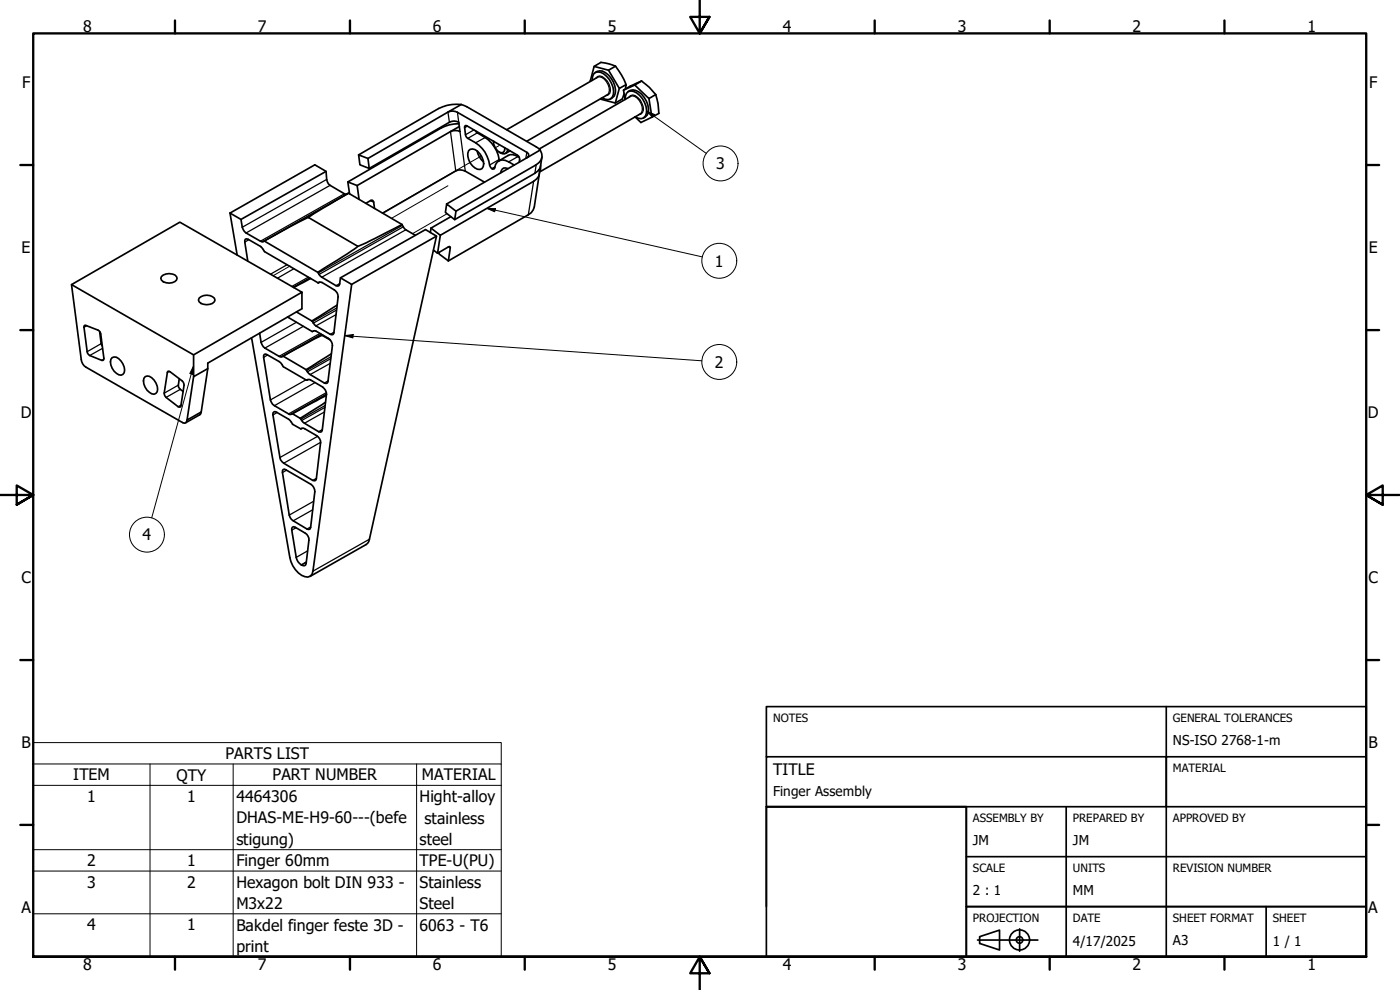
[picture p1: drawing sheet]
<svg xmlns="http://www.w3.org/2000/svg" width="420mm" height="297mm" viewBox="0 0 420 297" stroke-linecap="round" stroke-linejoin="round" font-family="sans-serif">
<!-- layer: Tweak Trail (ISO) -->
<path d="M134.4 55.7l-16.9 9.8M144.5 46.8l-29.8 17.1M149.8 43.7l-1.2 .7M87.1 79.8l-5.1 2.9M134.2 64.1l-10.4 6" fill="none" stroke="#000" stroke-width=".3"/>
<!-- layer: Visible Narrow (ISO) -->
<g fill="none" stroke="#000" stroke-width=".38">
<path d="M134.4 33.6l.5 3.1M135.2 39.5l1.6 11.8M137.3 33.7l.4 3M138 39.5l1.6 11.9M140.3 37.8l-.9 .5M142.2 39l-2.5 1.4M143.3 39.9l-2.9 1.6M178.9 23.4l.4-.4a2.44 2.44 0 0 1 2.9 1.3 4 4 0 0 1 .8 3.7l-.5 .5-.6 .1M179.3 23.2a2.24 2.24 0 0 1 2.7 1.3 3.2 3.2 0 0 1 .3 3.9M188.8 29.1l.4-.4a2.44 2.44 0 0 1 3 1.3 3.3 3.3 0 0 1 .2 4.2l-.6 .1M189.2 28.9a2.24 2.24 0 0 1 2.7 1.3 3.2 3.2 0 0 1 .3 3.9M98 53.8l-25.3 14.4"/>
<path d="M99.1 55.6l-25.2 14.3M103.4 58.2l-25.2 14.2M104.2 58.2l-25.3 14.3M104.5 58l-25.3 14.4M145.6 41.3l-2.9 1.5M148.5 50.2l-.7 .5M148.5 50.1l-.9 .5M149.8 47.9l-2.9 1.6M155.4 47l-2.7 1.6M158.1 45.7l-.3 1.8M160.1 54.4l-1.5 10M160.9 49.5l-.4 2.5"/>
<path d="M74.7 71.9l-1.2 .7M86.2 79.4l-5 2.9M111.1 60.2l1 .4M120.8 67.6l-25.3 14.3M121 68.1l-25.2 14.2M121.8 68.9l-25.2 14.3M134.7 74l.4 .4M26 97.7l-.8 .5M88.2 80.6l-5 2.9M89 96.7l-10.6 6M91.1 97.9l-11.6 6.5M92.5 83.2l-4.9 2.8"/>
<path d="M93 83.4l-5 2.8M100.2 99.7l-1.1 .6M100.8 94.4l-6 3.4M101 93l-7 4M101.1 92.4l-7.3 4.1M102 85.1l-1.2 .6M30.4 103.1l-4.2 2.4M30.8 104.5l-3.9 2.2M31.2 107.7l-.7 .4M50.8 111.4l-.6 .3M53.5 115.6l-4.2 2.4M54.1 116.8l-4.3 2.4"/>
<path d="M80.3 106.5l-1.2 .7M91.8 114l-10.6 6M94.6 114.8l-12.2 6.9M96 100.1l-12.2 6.8M98 117.8l-11.4 6.4M98.5 114.3l-1.2 .6M99.1 109l-6 3.4M99.3 107.6l-7 4M99.3 107l-7.3 4.2M54.4 121.5l-.9 .5M83.2 123.7l-1.3 .8M95.3 130.9l-11.3 6.4"/>
<path d="M96.3 132.7l-11.1 6.3M96.7 128.9l-1.1 .6M97.3 123.6l-5.9 3.4M97.5 122.2l-6.9 4M97.6 121.7l-7.3 4.1M86 141.1l-1.2 .7M88.8 158.4l-1.2 .7M93.2 158.1l-1.1 .6M93.9 153l-5.9 3.3M94.1 150.4l-7.3 4.1M95 143.5l-1.1 .6M91.9 168.6l-1.5 .9"/>
<path d="M91.9 168.7l-1.4 .8M92.3 165.3l-3.4 1.9M110.9 161.8l-17 9.6"/>
</g>
<!-- layer: Visible (ISO) -->
<g fill="none" stroke="#000" stroke-width=".51">
<path d="M184.7 19.9l-1.9-.7-2.5-.5-2 1.2-1.1 4.5M184.7 19.9a20.9 20.9 0 0 1 3.2 5.5M184.7 19.9l-2.1 1.2-4.3-1.2M134.4 33.6a3.1 3.1 0 0 1 2.9 .1l20.8 12 .6 .8-.6 .9M135.2 39.5a3.4 3.4 0 0 1 2.8 0l-.3-2.8a2.75 2.75 0 0 0-2.8 0l-24.1 13.8M135.2 39.5l-28 16.2M137.7 37.1a10.8 10.8 0 0 0-5.3 1.3l-28 16.2M137.9 38l-2.7 1.5M138.4 31.4l-28 16.1M138.4 31.4a11.9 11.9 0 0 0-6.8 1.2l-24 13.9M138.4 31.4l1.7 .7 20.8 12 1.2 .9M142.7 39.2l.2 .4a11 11 0 0 1 7 8.6"/>
<path d="M177.7 24.1a2.02 2.02 0 0 1 1-2.4 2.02 2.02 0 0 1 2.5 .4 6.9 6.9 0 0 1 2.9 6.2 1.92 1.92 0 0 1-1.4 1.6 1.92 1.92 0 0 1-2-.6M178.6 21.8a2.82 2.82 0 0 1 4 .7 5.9 5.9 0 0 1 1.7 6.3l-1.1 .9M179.3 23.2l-27.2 15.7M182.3 28.4l-24.2 14M182.6 21.1l3.3 5.4 2-1.1-.2 1.3M185.9 26.5l-1.2 4.4M187.1 27l.5 2.8a2 2 0 0 1 2.5-2.4 6.2 6.2 0 0 1 3.6 7.4 2.03 2.03 0 0 1-3.1 .2M187.3 28.1l-.5 1.6-2.1 1.2-4.4-1.1v-.2M188.5 27.5a2.82 2.82 0 0 1 4 .7 5.9 5.9 0 0 1 1.7 6.3l-1.1 .9M189.2 28.9l-27.3 15.8M190.5 25.5l4.3 4.1 2-1.2M192.2 34.1l-30.3 17.5"/>
<path d="M192.5 24.3l-2 1.2-3.4 1.5M192.5 24.3l-3.3 1.5-2.1 1.2M192.5 24.3a17.7 17.7 0 0 1 4.3 4.1M194.8 29.6l.8 5.6M196.8 28.4a17.6 17.6 0 0 1 .9 5.6l-5.4 2.8-1.7-1.8M97.9 51.4l-25.6 14.4M104.4 54.6l2.8 1.1M104.4 54.6l.5 3.6M104.6 58l-.8 .3-.4-.1-4.3-2.6a4.3 4.3 0 0 1-1.2-4.2l-3.4-1.9-25.5 14.4M104.6 58l-9.9 5.8-2.1 1.5M104.6 58l16 9.4M107.2 55.7l.6 4.1"/>
<path d="M107.6 46.5l2.8 1 .4 3-2.8-1zM140.7 45.2a1.78 1.78 0 0 1 2.6 .2 4.1 4.1 0 0 1 1.4 5.2 2.23 2.23 0 0 1-2.9-.8 4.6 4.6 0 0 1-1.1-4.6zM143.2 45.3a6 6 0 0 0 1.9 3.3M145.4 54.7l-5.8-3.3a3.1 3.1 0 0 0-2.8-.1l-22 12.7M148.1 42.7v-.3a3.2 3.2 0 0 0 2.6 3.4l.5-.2 .2-.5 .1-.8M152.4 44.8a1.44 1.44 0 0 1-1 1.4 1.44 1.44 0 0 1-1.6-.6M152.5 50.6a1.41 1.41 0 0 0-1.6-.1 1.41 1.41 0 0 0-.7 1.4M153.1 45.3l-1.3 .7M155.8 48.6a1.67 1.67 0 0 0-.5-2.1l-15.2-8.7-.3-.2-.4 .3a5.2 5.2 0 0 0 .7 3.4 10.9 10.9 0 0 1 7 8.6l.5 .7 .7 .1a2.64 2.64 0 0 1 1.5-2.5 2.64 2.64 0 0 1 2.9 .4l1.6 .9M155.8 47.2a3.7 3.7 0 0 0-3.3-.5l-2.8 1.6M161.8 50.9a2.93 2.93 0 0 1-1.7 3.5l-28 16.2-2.8-2.2M161.9 52.1l-1.6 10.1-.9 1.6-24.8 14.5"/>
<path d="M162.1 45a2.93 2.93 0 0 1-1.2 4.5l-24.1 13.9M162.1 45l-28.1 16.2M162.2 49.9v1.2l-.3 .4M162.6 47.2l-.6 3.4-1.5 1.4-24 13.9M69 63.9l3.3 1.9a4.7 4.7 0 0 0 1.6 4.1l4.3 2.5 .4 .2 .7-.3M69 63.9l2.2 12.7M74.4 78.3l-.9-5.7 .2-.9h.3l4.2 2.3 1.2 1.5 16.1 9.4 .7-.3 .4 .2 3.7 2.2a2.35 2.35 0 0 1 1.2 2.1l-1.5 11.2h-.9l-4.3-2.5-1.2-1.5M79.3 72.3l16.1 9.4M92.6 65.3l-5.3 2.6-8 4.4M92.6 65.3l14.8 8.6M107.4 73.9l-3.2 2.3-8.8 5.5M109.8 61l1.9-.9 .4 .5 .3 1.9"/>
<path d="M120.6 67.4l1.2 1.5 2.9 1.7M120.6 67.4l-10.6 5.4-2.6 1.1M129.3 68.4l-.1 1.4M130.1 75l1.2 1 3.3-1.9h.5l-.5 4.2M131 70.9l-25.5 14.4M131.8 75.7v.5l2.8 2.1M132.1 70.6l-.8 5.4M134 61.2l2.8 2.2-.3 2.5-2.8-2.2zM135.3 65l-6 3.4M21.5 85.4l2.9 22.5a3 3 0 0 0 1.4 2.3l29 16.6 .5 .2 .4-.1 .4-.9M25.5 97.6l3.9 1.4 .7 .7 1.1 7.8-.3 .6-4-1.4-.6-.7-1.1-7.8zM29.9 99.5l.5 3.6 .3 .7"/>
<path d="M48.5 83a3.3 3.3 0 0 1 4.5 0l.1 .5a2.41 2.41 0 0 1-3.3 1.3l-1.3-.7-.2-.6zM59.8 89.5a3.4 3.4 0 0 1 4.5 0l.2 .5a2.89 2.89 0 0 1-4.9 0zM77.9 99.9a5.1 5.1 0 0 0 1.6 4.5l4.3 2.5 .4 .2 .8-.2M86.3 95.1l7.4 4.4 .7-.3 .5 .2 3.7 2.1a2.61 2.61 0 0 1 1.2 2.2l-1.6 11.2h-.9l-4.2-2.5-1.2-1.5M89 93.6l4.6 2.7M90.6 87.7l-32.5 18.8-36.6-21.1 32.5-18.7 36.6 21v4.9l-28.2 16.4v1.6l-4.3 2.4v-6.5M93.2 83.6l-5.1 2.7M95.4 81.7l.7 1.2 4.7 2.8h.9l.5-2.3 3.3 1.9-11.6 86.1a1.77 1.77 0 0 1-2.4 1.6 7.5 7.5 0 0 1-4.5-5.7l-11.5-66M101.2 91.6l-7.6 4.7M102.2 83.4l25.5-14.5 3.3 2-20.3 91.6-.9 .9-16.8 9.6M33.7 107.3a2.02 2.02 0 0 1 2.6 1 3.3 3.3 0 0 1 .6 4 2.06 2.06 0 0 1-2.7-.9 3.4 3.4 0 0 1-.5-4.1zM43.6 113a2.05 2.05 0 0 1 2.6 1 3.3 3.3 0 0 1 .6 4 2.06 2.06 0 0 1-2.7-.9 3.4 3.4 0 0 1-.5-4.1z"/>
<path d="M50.4 111.4l.7 .2 3.6 2.7 .5 .8-1 7-.7-.1-3.7-2.8-.5-.8zM53.8 113.7l-.3 1.9a2.15 2.15 0 0 0 1.5 1.9M58.1 113l-2 13 4.3-2.4M62.4 110.6l-2 13M85 106.9l6.9 4M96.5 100.3l-11.7 6.6M96.7 100.6l-3.1 1.5-8.6 4.8M96.8 100.5l-.1 .1 2.4 1.4M97.9 118.7l-10.1 5.4M98 118.3a2.77 2.77 0 0 0-1.2-2.2l-3.6-2.1-.5-.2-.7 .3-7-4.1-1.2-1.5-3.7-2.1-.4-.2-.4 .1-.2 .9 2.3 13.4 1 1.1 4.2 2.5 .4 .2 .8-.3M98 118.3l-1.5 11.2h-.9l-4.2-2.5-1.3-1.5M98 118.3l-10.4 5.9"/>
<path d="M99.4 106.2l-7.5 4.7M60.4 123.6l-.5 .8-4.2 2.5M82.2 123.6l.3-.1 .5 .2 3.6 2.1 1.2 1.5 2.5 1.4 .7-.3 4.1 2.3a2.36 2.36 0 0 1 1.1 2.2l-1.3 10.8-.2 .4-.3 .2-9.2-5.3-1-1-2.3-13.5v-.6zM87.8 124.1l2.3 1.4M97.7 120.7l-7.6 4.8M85 140.9l.3-.1 .5 .2 7.5 4.3a2.77 2.77 0 0 1 1.2 2.2l-1.3 10.8-.2 .4-.4 .2-4.6-2.6-.9-1.1-2.3-13.4zM87.8 158.2l.3-.2 .5 .2 3 1.7a2.36 2.36 0 0 1 1.1 2.2l-.9 7.4a1.76 1.76 0 0 1-2.4-1l-.5-1.3-1.3-8.1z"/>
</g>
<!-- layer: Symbol (ISO) -->
<g fill="none" stroke="#000" stroke-width=".3">
<path d="M194.1 33.3l2.3 1-.6 .9zM194.1 33.3l17.9 12.7M146.1 62.5l2.6 .1-.2 .9zM146.1 62.5l64.7 14.6M58.1 109.8l-.2 2.5-.9-.2zM58.1 109.8l-12.6 45.6M103.4 100.7l2.6-.3-.1 1zM103.4 100.7l107.2 7.6M10 229.2v-6.4h140.4v6.4M10 229.2h140.4v6.4M10 229.2v57.9h140.4v-51.5M10 235.6h140.4"/>
<path d="M45 229.2v57.9M70 229.2v57.9M125 229.2v57.9M10 254.9h140.4M10 261.4h140.4M10 274.2h140.4"/>
<circle cx="216.2" cy="49" r="5.2"/>
<circle cx="215.9" cy="78.2" r="5.2"/>
<circle cx="215.9" cy="108.6" r="5.2"/>
<circle cx="44.1" cy="160.4" r="5.2"/>
</g>
<!-- layer: Border (ISO) -->
<g fill="none" stroke="#000" stroke-width=".7">
<path d="M52.5 6.1v3.9M105 6.1v3.9M157.5 6.1v3.9M210 0v10l-2.9-4.9h5.8l-2.9 4.9 2.9-4.9M262.5 6.1v3.9M315 6.1v3.9M367.5 6.1v3.9M6.1 49.5h3.9M410 49.5h3.9M6.1 99h3.9M410 99h3.9M0 148.5h10l-5-2.8v5.7l5-2.9-5 2.9"/>
<path d="M420 148.5h-10l5-2.8v5.7l-5-2.9 5 2.9M6.1 198h3.9M410 198h3.9M6.1 247.5h3.9M410 247.5h3.9M10 287.1v-277.1h400v277.1h-400h400M52.5 287.1v3.8M105 287.1v3.8M157.5 287.1v3.8M212.9 292l-2.9-4.9 2.9 4.9h-5.8l2.9-4.9v9.9M262.5 287.1v3.8M315 287.1v3.8"/>
<path d="M367.5 287.1v3.8"/>
</g>
<!-- layer: Title (ISO) -->
<g fill="none" stroke="#000" stroke-width=".51">
<path d="M350 212v15.1M230 227.1v-15.1h180v15.1M230 227.1h120v14.9h-120zM350 227.1h60v14.9h-60zM230 242h60v45.1h-60zM290 257h120M320 242v45.1M350 242v45.1M410 242v30h-120v-30h-60v30M290 272h120v15.1h-120zM306 278.7v6.7M380 272v15.1"/>
<path d="M293.4 282.1h18.1M294 281l6-1.9v5.9l-6-1.9z"/>
<circle cx="306" cy="282" r="3"/>
<circle cx="306" cy="282" r=".98"/>
</g>
<!-- layer: Symbol (ISO) -->
<path d="M194.1 33.3l2.3 1-.6 .9zM146.1 62.5l2.6 .1-.2 .9zM58.1 109.8l-.2 2.5-.9-.2zM103.4 100.7l2.6-.3-.1 1z" fill="#000"/>
<g font-size="4.8">
<text x="25" y="9.6">8</text>
<text x="77.4" y="9.6">7</text>
<text x="129.9" y="9.6">6</text>
<text x="182.4" y="9.6">5</text>
<text x="234.9" y="9.6">4</text>
<text x="287.5" y="9.6">3</text>
<text x="339.9" y="9.6">2</text>
<text x="392.4" y="9.6">1</text>
<text x="6.6" y="26.5">F</text>
<text x="410.9" y="26.5">F</text>
<text x="214.9" y="50.8">3</text>
<text x="6.5" y="76.1">E</text>
<text x="410.8" y="76.1">E</text>
<text x="214.5" y="80">1</text>
<text x="214.5" y="110.4">2</text>
<text x="6.2" y="125.5">D</text>
<text x="410.5" y="125.5">D</text>
<text x="42.8" y="162.2">4</text>
<text x="6.4" y="175.1">C</text>
<text x="410.7" y="175.1">C</text>
<text x="6.4" y="224.5">B</text>
<text x="67.6" y="227.8">PARTS LIST</text>
<text x="410.7" y="224.5">B</text>
<text x="232" y="232.5">TITLE</text>
<text x="22" y="234.2">ITEM</text>
<text x="53" y="234.2">QTY</text>
<text x="81.8" y="234.2">PART NUMBER</text>
<text x="126.6" y="234.2">MATERIAL</text>
<text x="26.2" y="240.7">1</text>
<text x="56.2" y="240.7">1</text>
<text x="70.9" y="240.7">4464306</text>
<text x="125.9" y="240.7">Hight-alloy</text>
<text x="70.9" y="247.1">DHAS-ME-H9-60---(befe</text>
<text x="127.4" y="247.1">stainless</text>
<text x="70.9" y="253.5">stigung)</text>
<text x="125.9" y="253.5">steel</text>
<text x="26.2" y="259.9">2</text>
<text x="56.2" y="259.9">1</text>
<text x="70.9" y="259.9">Finger 60mm</text>
<text x="125.9" y="260">TPE-U(PU)</text>
<text x="26.2" y="266.4">3</text>
<text x="56.2" y="266.4">2</text>
<text x="70.9" y="266.4">Hexagon bolt DIN 933 -</text>
<text x="125.9" y="266.4">Stainless</text>
<text x="6.4" y="274.1">A</text>
<text x="70.9" y="272.8">M3x22</text>
<text x="125.9" y="272.8">Steel</text>
<text x="410.7" y="274.1">A</text>
<text x="26.2" y="279.1">4</text>
<text x="56.2" y="279.1">1</text>
<text x="70.9" y="279.3">Bakdel finger feste 3D -</text>
<text x="125.9" y="279.2">6063 - T6</text>
<text x="70.9" y="285.7">print</text>
<text x="25" y="290.9">8</text>
<text x="77.4" y="290.9">7</text>
<text x="129.9" y="290.9">6</text>
<text x="182.4" y="290.9">5</text>
<text x="234.9" y="290.9">4</text>
<text x="287.5" y="290.9">3</text>
<text x="339.9" y="290.9">2</text>
<text x="392.4" y="290.9">1</text>
</g>
<g font-size="4.1">
<text x="352" y="223.6">NS-ISO 2768-1-m</text>
<text x="232" y="238.7">Finger Assembly</text>
<text x="292" y="253.5">JM</text>
<text x="322" y="253.5">JM</text>
<text x="292" y="268.6">2 : 1</text>
<text x="322" y="268.5">MM</text>
<text x="322" y="283.7">4/17/2025</text>
<text x="352" y="283.6">A3</text>
<text x="382" y="283.7">1 / 1</text>
</g>
<g font-size="3.4">
<text x="232" y="216.6">NOTES</text>
<text x="352" y="216.6">GENERAL TOLERANCES</text>
<text x="352" y="231.6">MATERIAL</text>
<text x="292" y="246.6">ASSEMBLY BY</text>
<text x="322" y="246.6">PREPARED BY</text>
<text x="352" y="246.6">APPROVED BY</text>
<text x="292" y="261.6">SCALE</text>
<text x="322" y="261.6">UNITS</text>
<text x="352" y="261.6">REVISION NUMBER</text>
<text x="292" y="276.6">PROJECTION</text>
<text x="322" y="276.5">DATE</text>
<text x="352" y="276.6">SHEET FORMAT</text>
<text x="382" y="276.6">SHEET</text>
</g>
</svg>
